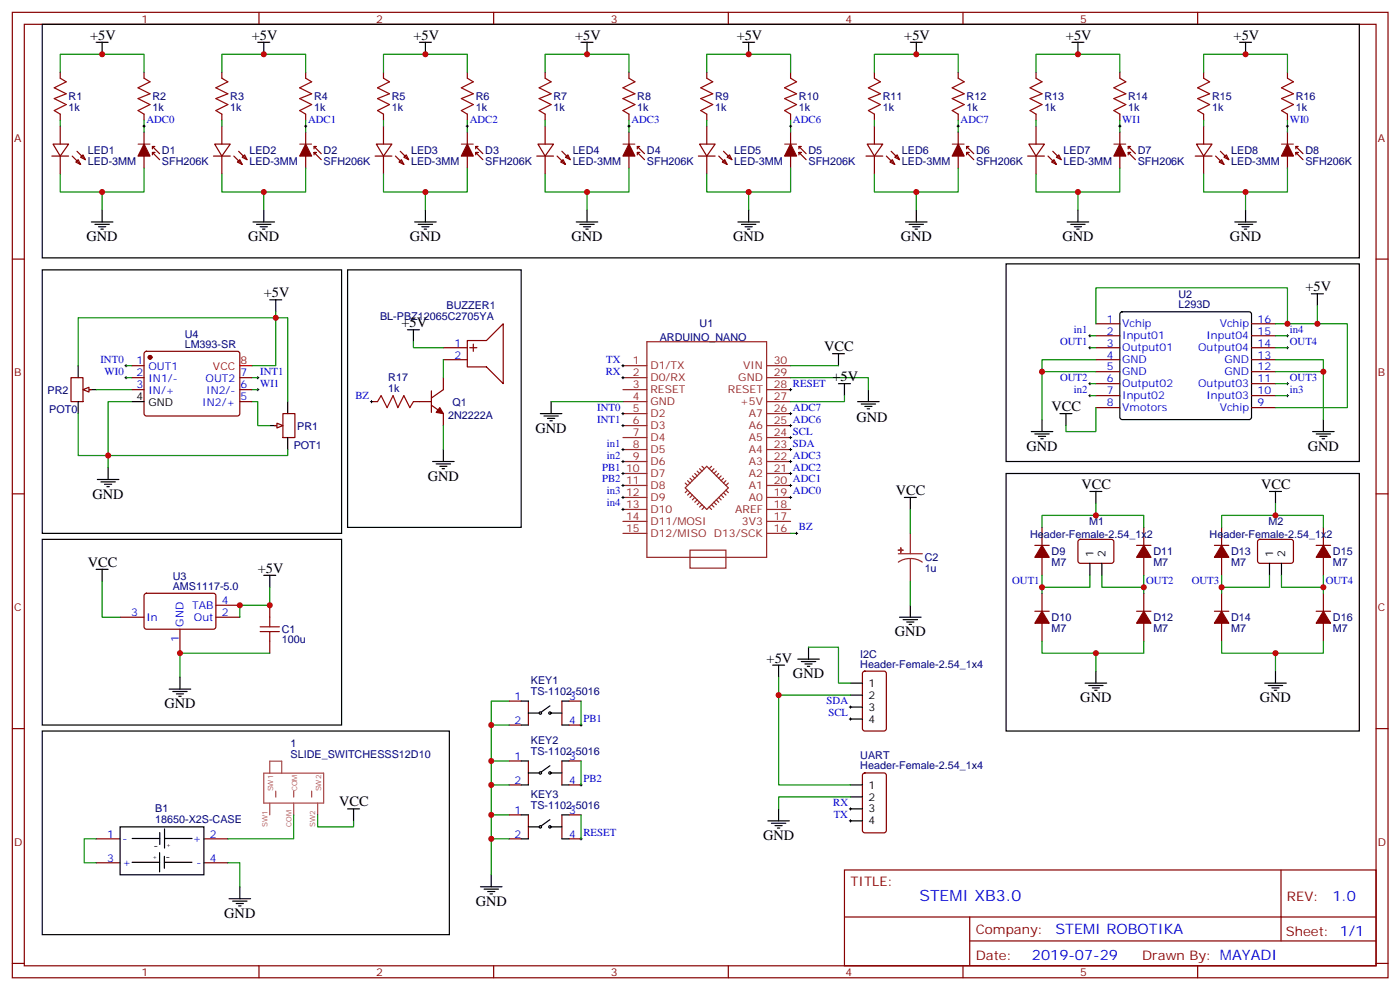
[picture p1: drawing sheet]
<svg xmlns="http://www.w3.org/2000/svg" width="413mm" height="292mm" viewBox="0 0 413 292" stroke-linecap="round" stroke-linejoin="round" font-family="sans-serif">
<g fill="none" stroke="#870000" stroke-width=".35">
<path d="M3.6 3.6h405.4v284.4h-405.4zM7.2 7.2h398.2v277.2h-398.2zM76.3 3.6v3.6M145.5 3.6v3.6M214.6 3.6v3.6M283.7 3.6v3.6M352.9 3.6v3.6M17.7 21.3v1.7M17.7 33.6v1.8M17.7 37.1v5.3M42.4 21.3v1.7M42.4 33.6v1.8"/>
<path d="M65.4 21.3v1.7M65.4 33.6v1.8M65.4 37.1v5.3M90.1 21.3v1.7M90.1 33.6v1.8M113 21.3v1.7M113 33.6v1.8M113 37.1v5.3M137.7 21.3v1.7M137.7 33.6v1.8M160.6 21.3v1.7M160.6 33.6v1.8"/>
<path d="M160.6 37.1v5.3M185.3 21.3v1.7M185.3 33.6v1.8M208.2 21.3v1.7M208.2 33.6v1.8M208.2 37.1v5.3M232.9 21.3v1.7M232.9 33.6v1.8M257.6 21.3v1.7M257.6 33.6v1.8M257.6 37.1v5.3M282.3 21.3v1.7"/>
<path d="M282.3 33.6v1.8M305.3 21.3v1.7M305.3 33.6v1.8M305.3 37.1v5.3M330 21.3v1.7M330 33.6v1.8M354.6 21.3v1.7M354.6 33.6v1.8M354.6 37.1v5.3M379.3 21.3v1.7M379.3 33.6v1.8M15.3 46h4.9"/>
<path d="M15.6 42.4h4.6l-2.5 3.6zM17.7 46v5.3M21.3 46l2.4 2.4M22.3 47.7l.7-.7 .7 1.4zM22.7 44.6l2.5 2.4M24.4 45.6l.8 1.4-1.5-.7zM62.9 46h4.9M63.3 42.4h4.5l-2.4 3.6zM65.4 46v5.3M68.9 46l2.5 2.4M70 47.7l.7-.7 .7 1.4zM70.3 44.6l2.5 2.4"/>
<path d="M72.1 45.6l.7 1.4-1.4-.7zM110.5 46h5M110.9 42.4h4.6l-2.5 3.6zM113 46v5.3M116.5 46l2.5 2.4M117.6 47.7l.7-.7 .7 1.4zM117.9 44.6l2.5 2.4M119.7 45.6l.7 1.4-1.4-.7zM158.2 46h4.9M158.5 42.4h4.6l-2.5 3.6zM160.6 46v5.3M164.1 46l2.5 2.4"/>
<path d="M165.2 47.7l.7-.7 .7 1.4zM165.6 44.6l2.4 2.4M167.3 45.6l.7 1.4-1.4-.7zM205.8 46h4.9M206.1 42.4h4.6l-2.5 3.6zM208.2 46v5.3M211.8 46l2.4 2.4M212.8 47.7l.7-.7 .7 1.4zM213.2 44.6l2.5 2.4M214.9 45.6l.8 1.4-1.5-.7zM255.2 46h4.9M255.5 42.4h4.6l-2.5 3.6z"/>
<path d="M257.6 46v5.3M261.2 46l2.4 2.4M262.6 44.6l2.4 2.4M262.9 47l.7 1.4-1.4-.7zM264.3 45.6l.7 1.4-1.4-.7zM302.8 46h4.9M303.1 42.4h4.6l-2.4 3.6zM305.3 46v5.3M308.8 46l2.5 2.4M309.8 47.7l.8-.7 .7 1.4zM310.2 44.6l2.5 2.4M312 45.6l.7 1.4-1.4-.7z"/>
<path d="M352.2 46h4.9M352.5 42.4h4.6l-2.5 3.6zM354.6 46v5.3M358.2 46l2.4 2.4M359.2 47.7l.7-.7 .7 1.4zM359.6 44.6l2.5 2.4M360.6 46.3l.8-.7 .7 1.4zM3.6 76.3h3.6M405.4 76.3h3.6M80.9 125.3h1.8M83.4 121.8h3.5v7.1h-3.5zM3.6 145.5h3.6"/>
<path d="M405.4 145.5h3.6M3.6 214.6h3.6M405.4 214.6h3.6M248.8 256.2h156.6v28.2h-156.6zM377.4 256.2v20.9M248.8 270.1h156.5M285.7 277.1h119.6M285.7 270.1v14.1M3.6 283.7h3.6M76.3 284.4v3.6M145.5 284.4v3.6M214.6 284.4v3.6"/>
<path d="M283.7 284.4v3.6M352.9 284.4v3.6M405.4 283.7h3.6"/>
</g>
<g fill="none" stroke="#8c2424" stroke-width=".35">
<path d="M183.6 118.3h7M183.6 114.8h7M183.6 111.2h7M183.6 107.7h7M190.6 100.6h35.3v63.5h-35.3zM225.9 118.3h7M225.9 114.8h7M225.9 111.2h7M225.9 107.7h7M183.6 139.5h7M183.6 135.9h7M183.6 132.4h7"/>
<path d="M183.6 128.9h7M183.6 125.3h7M183.6 121.8h7M204.7 139.5l.7 .7M205.4 138.7l.7 .8M206.1 138l.7 .7M206.8 137.3l.7 .7M209.7 137.3l-.7 .7M210.4 138l-.7 .7M211.1 138.7l-.7 .8M211.8 139.5l-.7 .7M225.9 139.5h7"/>
<path d="M225.9 135.9h7M225.9 132.4h7M225.9 128.9h7M225.9 125.3h7M225.9 121.8h7M183.6 153.6h7M183.6 150h7M183.6 146.5h7M183.6 143h7M183.6 157.1h7M201.9 142.3l.7 .7M202.6 141.6l.7 .7"/>
<path d="M202.6 144.4l-.7 .7M203.3 140.9l.7 .7M203.3 145.1l-.7 .7M204 141.6l4.2-4.3 6.4 6.4-6.4 6.3-6.3-6.3zM204 140.2l.7 .7M204 145.8l-.7 .7M204.7 146.5l-.7 .7M205.4 147.2l-.7 .7M206.1 147.9l-.7 .7M206.8 148.6l-.7 .7M207.5 149.3l-.7 .7M209 149.3l.7 .7"/>
<path d="M209.7 148.6l.7 .7M210.4 147.9l.7 .7M211.1 147.2l.7 .7M211.8 146.5l.7 .7M212.5 145.8l.7 .7M212.5 140.2l-.7 .7M213.2 145.1l.7 .7M213.2 140.9l-.7 .7M213.9 144.4l.7 .7M213.9 141.6l-.7 .7M214.6 142.3l-.7 .7M225.9 153.6h7"/>
<path d="M225.9 150h7M225.9 146.5h7M225.9 143h7M225.9 157.1h7M203.3 162h10.6v5.3h-10.6z"/>
</g>
<g fill="#850000" stroke="#850000" stroke-width=".35">
<path d="M42.4 42.4l1.8 3.6h-3.5z"/>
<path d="M90.1 42.4l1.7 3.6h-3.5z"/>
<path d="M137.7 42.4l1.8 3.6h-3.6z"/>
<path d="M185.3 42.4l1.8 3.6h-3.5z"/>
<path d="M232.9 42.4l1.8 3.6h-3.5z"/>
<path d="M282.3 42.4l1.8 3.6h-3.5z"/>
<path d="M330 42.4l1.7 3.6h-3.5z"/>
<path d="M379.3 42.4l1.8 3.6h-3.5z"/>
</g>
<g fill="none" stroke="#850000" stroke-width=".35">
<path d="M42.4 38.9v3.5M90.1 38.9v3.5M137.7 38.9v3.5M185.3 38.9v3.5M232.9 38.9v3.5M282.3 38.9v3.5M330 38.9v3.5M379.3 38.9v3.5M42.4 46v3.5M44.9 45.6v-.7h.7h-.7l2.1 2.1M44.9 43.1v.8M45.6 43.1h-.7l2.1 2.2"/>
<path d="M90.1 46v3.5M92.5 45.6v-.7h.7h-.7l2.2 2.1M92.5 43.1v.8M93.2 43.1h-.7l2.2 2.2M137.7 46v3.5M140.2 45.6v-.7h.7h-.7l2.1 2.1M140.2 43.1v.8M140.9 43.1h-.7l2.1 2.2M185.3 46v3.5M187.8 45.6v-.7h.7h-.7l2.1 2.1M187.8 43.1v.8M188.5 43.1h-.7l2.1 2.2"/>
<path d="M232.9 46v3.5M235.4 45.6v-.7h.7h-.7l2.1 2.1M235.4 43.1v.8M236.1 43.1h-.7l2.1 2.2M282.3 46v3.5M284.8 45.6v-.7h.7h-.7l2.1 2.1M284.8 43.1v.8M285.5 43.1h-.7l2.1 2.2M330 46v3.5M332.4 45.6v-.7h.7h-.7l2.1 2.1M332.4 43.1v.8M333.1 43.1h-.7l2.1 2.2"/>
<path d="M379.3 46v3.5M381.8 45.6v-.7h.7h-.7l2.1 2.1M381.8 43.1v.8M382.5 43.1h-.7l2.1 2.2"/>
</g>
<path d="M40.7 42.4h3.5M88.3 42.4h3.5M135.9 42.4h3.6M183.6 42.4h3.5M231.2 42.4h3.5M280.6 42.4h3.5M328.2 42.4h3.5M377.6 42.4h3.5" fill="none" stroke="#850000" stroke-width=".29"/>
<g fill="none" stroke="#a10000" stroke-width=".35">
<path d="M17.7 23l1.8 1.1-3.5 1.8 3.5 1.7-3.5 1.4 3.5 1.8-3.5 1.8 1.7 1M42.4 23l1.8 1.1-3.5 1.8 3.5 1.7-3.5 1.4 3.5 1.8-3.5 1.8 1.7 1M65.4 23l1.7 1.1-3.5 1.8 3.5 1.7-3.5 1.4 3.5 1.8-3.5 1.8 1.8 1M90.1 23l1.7 1.1-3.5 1.8 3.5 1.7-3.5 1.4 3.5 1.8-3.5 1.8 1.8 1M113 23l1.8 1.1-3.6 1.8 3.6 1.7-3.6 1.4 3.6 1.8-3.6 1.8 1.8 1M137.7 23l1.8 1.1-3.6 1.8 3.6 1.7-3.6 1.4 3.6 1.8-3.6 1.8 1.8 1M160.6 23l1.8 1.1-3.5 1.8 3.5 1.7-3.5 1.4 3.5 1.8-3.5 1.8 1.7 1M185.3 23l1.8 1.1-3.5 1.8 3.5 1.7-3.5 1.4 3.5 1.8-3.5 1.8 1.7 1M208.2 23l1.8 1.1-3.5 1.8 3.5 1.7-3.5 1.4 3.5 1.8-3.5 1.8 1.7 1M232.9 23l1.8 1.1-3.5 1.8 3.5 1.7-3.5 1.4 3.5 1.8-3.5 1.8 1.7 1M257.6 23l1.8 1.1-3.5 1.8 3.5 1.7-3.5 1.4 3.5 1.8-3.5 1.8 1.7 1M282.3 23l1.8 1.1-3.5 1.8 3.5 1.7-3.5 1.4 3.5 1.8-3.5 1.8 1.7 1"/>
<path d="M305.3 23l1.7 1.1-3.5 1.8 3.5 1.7-3.5 1.4 3.5 1.8-3.5 1.8 1.8 1M330 23l1.7 1.1-3.5 1.8 3.5 1.7-3.5 1.4 3.5 1.8-3.5 1.8 1.8 1M354.6 23l1.8 1.1-3.5 1.8 3.5 1.7-3.5 1.4 3.5 1.8-3.5 1.8 1.7 1M379.3 23l1.8 1.1-3.5 1.8 3.5 1.7-3.5 1.4 3.5 1.8-3.5 1.8 1.7 1"/>
</g>
<g fill="none" stroke="#000" stroke-width=".35">
<path d="M12.5 7.2h388v68.8h-388zM28.3 12.5h3.6M30.1 12.5v3.5M76 12.5h3.5M77.7 12.5v3.5M123.6 12.5h3.5M125.3 12.5v3.5M171.2 12.5h3.5M173 12.5v3.5M218.8 12.5h3.6M220.6 12.5v3.5M268.2 12.5h3.5"/>
<path d="M270 12.5v3.5M315.8 12.5h3.6M317.6 12.5v3.5M365.2 12.5h3.6M367 12.5v3.5M26.9 65.4h6.4M28 66.1h4.2M29 66.8h2.2M29.7 67.5h.7M30.1 61.8v3.6M74.5 65.4h6.4M75.6 66.1h4.2"/>
<path d="M76.7 66.8h2.1M77.4 67.5h.7M77.7 61.8v3.6M122.2 65.4h6.3M123.2 66.1h4.3M124.3 66.8h2.1M125 67.5h.7M125.3 61.8v3.6M169.8 65.4h6.3M170.9 66.1h4.2M171.9 66.8h2.1M172.6 67.5h.7"/>
<path d="M173 61.8v3.6M217.4 65.4h6.4M218.5 66.1h4.2M219.5 66.8h2.2M220.2 67.5h.7M220.6 61.8v3.6M266.8 65.4h6.4M267.9 66.1h4.2M268.9 66.8h2.1M269.6 67.5h.7M270 61.8v3.6M314.4 65.4h6.4"/>
<path d="M315.5 66.1h4.2M316.5 66.8h2.2M317.3 67.5h.7M317.6 61.8v3.6M363.8 65.4h6.4M364.9 66.1h4.2M365.9 66.8h2.2M366.6 67.5h.7M367 61.8v3.6M79.5 88.3h3.5M81.2 88.3v3.5M84.8 118.3v3.5"/>
<path d="M31.9 137.7v3.5M79.5 125.3h3.5M84.8 128.9v3.5M28.7 141.2h6.3M29.7 141.9h4.3M30.8 142.6h2.1M31.5 143.3h.7"/>
</g>
<g fill="none" stroke="#008700" stroke-width=".35">
<path d="M17.7 21.3v-5.3h24.7v5.3M17.7 35.4v1.7M42.4 35.4v3.5M65.4 21.3v-5.3h24.7v5.3M65.4 35.4v1.7M90.1 35.4v3.5M113 21.3v-5.3h24.7v5.3M113 35.4v1.7M137.7 35.4v3.5M160.6 21.3v-5.3h24.7v5.3M160.6 35.4v1.7M185.3 35.4v3.5"/>
<path d="M208.2 21.3v-5.3h24.7v5.3M208.2 35.4v1.7M232.9 35.4v3.5M257.6 21.3v-5.3h24.7v5.3M257.6 35.4v1.7M282.3 35.4v3.5M305.3 21.3v-5.3h24.7v5.3M305.3 35.4v1.7M330 35.4v3.5M354.6 21.3v-5.3h24.7v5.3M354.6 35.4v1.7M379.3 35.4v3.5"/>
<path d="M17.7 51.3v5.3h12.4v5.2M42.4 49.5v7.1h-12.3M65.4 51.3v5.3h12.3v5.2M90.1 49.5v7.1h-12.4M113 51.3v5.3h12.3v5.2M137.7 49.5v7.1h-12.4M160.6 51.3v5.3h12.4v5.2M185.3 49.5v7.1h-12.3M208.2 51.3v5.3h12.4v5.2M232.9 49.5v7.1h-12.3M257.6 51.3v5.3h12.4v5.2M282.3 49.5v7.1h-12.3"/>
<path d="M305.3 51.3v5.3h12.3v5.2M330 49.5v7.1h-12.4M354.6 51.3v5.3h12.4v5.2M379.3 49.5v7.1h-12.3M81.2 91.8v15.9h-7M37.1 107.7h1.8M38.9 118.3h-7v19.4M74.2 111.2h1.8"/>
</g>
<g fill="none" stroke="#000" stroke-width=".29">
<path d="M42.1 37.1h.7M42.4 36.8v.7M89.7 37.1h.7M90.1 36.8v.7M137.3 37.1h.7M137.7 36.8v.7M185 37.1h.7M185.3 36.8v.7M232.6 37.1h.7M232.9 36.8v.7M282 37.1h.7M282.3 36.8v.7"/>
<path d="M329.6 37.1h.7M330 36.8v.7M379 37.1h.7M379.3 36.8v.7M36.8 107.7h.7M37.1 107.4v.7M75.6 111.2h.7M76 110.9v.7M232.6 125.3h.7M232.6 121.8h.7M232.6 135.9h.7M232.6 139.5h.7"/>
<path d="M232.9 121.5v.7M232.9 125v.7M232.9 135.6v.7M232.9 139.1v.7M232.6 143h.7M232.6 146.5h.7M232.9 142.6v.7M232.9 146.2v.7"/>
</g>
<path d="M81.6 124.6l1.8 .7-1.8 .7z" fill="#f0f0f0" stroke="#870000" stroke-width=".35"/>
<path d="M23 107.7v3.5M23 118.3v3.5M24.8 114.8h3.5" fill="none" stroke="#000" stroke-width=".35"/>
<path d="M20.9 111.2h3.5v7.1h-3.5zM25.2 114.8h1.7" fill="none" stroke="#870000" stroke-width=".35"/>
<path d="M24.4 114.8l1.8-.7v1.4z" fill="#f0f0f0" stroke="#870000" stroke-width=".35"/>
<g fill="none" stroke="#000" stroke-width=".29">
<path d="M320.8 98.9h.7M321.1 98.5v.7M379 98.9h.7M379.3 98.5v.7M36.8 111.2h.7M37.1 110.9v.7M75.6 114.8h.7M76 114.4v.7M109.1 118.3h.7M109.5 117.9v.7M183.2 111.2h.7M183.2 107.7h.7"/>
<path d="M183.6 107.4v.7M183.6 110.9v.7M232.6 114.8h.7M232.9 114.4v.7M320.8 116.5h.7M320.8 113h.7M320.8 102.4h.7M321.1 102.1v.7M321.1 112.6v.7M321.1 116.2v.7M379 116.5h.7M379 113h.7"/>
<path d="M379 102.4h.7M379.3 102.1v.7M379.3 112.6v.7M379.3 116.2v.7M183.2 121.8h.7M183.2 125.3h.7M183.2 132.4h.7M183.2 135.9h.7M183.2 139.5h.7M183.6 121.5v.7M183.6 125v.7M183.6 132v.8"/>
<path d="M183.6 135.6v.7M183.6 139.1v.7M232.6 132.4h.7M232.6 128.9h.7M232.9 128.5v.7M232.9 132v.8M183.2 146.5h.7M183.2 150h.7M183.2 143h.7M183.6 142.6v.7M183.6 146.2v.7M183.6 149.7v.7"/>
<path d="M234.4 157.1h.7M234.7 156.7v.7M306.7 173h.7M307 172.6v.7M336.7 173h.7M337 172.6v.7M359.6 173h.7M359.9 172.6v.7M389.6 173h.7M389.9 172.6v.7M170.9 213.5h.7M171.2 213.2v.7"/>
<path d="M250.2 208.2h.7M250.2 211.8h.7M250.6 207.9v.7M250.6 211.4v.7M170.9 231.2h.7M171.2 230.8v.7M250.2 238.2h.7M250.6 237.9v.7M170.9 247.1h.7M171.2 246.7v.7M250.2 241.8h.7M250.6 241.4v.7"/>
</g>
<g fill="none" stroke="#008700" stroke-width=".35">
<path d="M321.1 98.9h1.8M322.9 95.4v-10.6h56.4v10.6M375.8 98.9h3.5M388.2 90.1v5.3h-12.4M388.2 95.4h8.8v24.7h-21.2M23 107.7v-14.1h61.8v24.7M28.3 114.8h10.6M37.1 111.2h1.8M74.2 118.3h1.8v7h3.5M74.2 114.8h1.8M121.8 100.6v1.8h8.8M130.6 105.9v5.3"/>
<path d="M162.4 118.3h21.2M232.9 111.2h23v3.6M232.9 107.7h14.2M248.8 116.5v1.8h-15.9M307 109.5h15.9M321.1 116.5h1.8M321.1 113h1.8M321.1 102.4h1.8M322.9 105.9h-15.9v17.7M375.8 105.9h14.1v17.7M375.8 116.5h3.5M375.8 109.5h14.1"/>
<path d="M375.8 113h3.5M375.8 102.4h3.5M23 121.8v12.4h61.8v-1.8M130.6 125.3v7.1M322.9 120.1v7h-8.8v-1.8M232.9 157.1h1.8M268.2 150v7.1M307 155.3v-3.5h30v3.5M322.9 148.3v3.5M359.9 155.3v-3.5h30v3.5M375.8 148.3v3.5M30.1 171.2v10.6h5.3"/>
<path d="M79.5 173v5.3h-8.8v3.5M268.2 171.2v7.1M307 169.4v5.3M321.1 169.4v3.6h-14.1M324.7 169.4v3.6h12.3M337 169.4v5.3M359.9 169.4v5.3M374.1 169.4v3.6h-14.2M377.6 169.4v3.6h12.3M389.9 169.4v5.3M79.5 192.4h-26.5v7M229.4 199.4v5.3h21.2"/>
<path d="M238.2 190.6h8.9v10.6h3.5M307 188.8v3.6h30v-3.6M322.9 192.4v5.3M359.9 188.8v3.6h30v-3.6M375.8 192.4v5.3M144.7 213.5h5.3M150 206.5h-5.3v51.1M171.2 206.5v7M229.4 204.7v26.5h21.2M86.5 240v7.1h-19.4M93.6 240v3.5h10.6v-1.7M144.7 224.1h5.3"/>
<path d="M144.7 240h5.3M144.7 231.2h5.3M171.2 240v7.1M171.2 224.1v7.1M250.6 234.7h-21.2v3.5M28.3 247.1h-3.5v7h3.5M67.1 254.1h3.6v7.1M144.7 247.1h5.3"/>
</g>
<g fill="none" stroke="#870000" stroke-width=".35">
<path d="M322.9 95.4h7.1M322.9 98.9h7.1M368.8 95.4h7M368.8 98.9h7M38.9 107.7h3.5M38.9 111.2h3.5M38.9 114.8h3.5M42.7 103.7l.4-.2h27.1l.5 .7-.1 17.9-.6 .4h-27.1l-.5-.7v-17.6zM70.7 111.2h3.5M70.7 114.8h3.5M70.7 118.3h3.5M109.5 118.3h1.7"/>
<path d="M121.8 118.3h5.3M127.1 119.3l3.5 2.5v3.5M127.1 115.1v6.4M130.6 102.4h7.1M130.6 105.9h7.1M130.6 111.2v3.6l-3.5 2.4M137.7 100.3h5.6l5-4.9v17.6l-5-4.9h-5.6zM138.4 102.4h2.1M139.5 101.4v2.1M322.9 102.4h7.1M322.9 105.9h7.1M322.9 109.5h7.1"/>
<path d="M322.9 113h7.1M322.9 116.5h7.1M368.8 102.4h7M368.8 105.9h7M368.8 109.5h7M368.8 113h7M368.8 116.5h7M322.9 120.1h7.1M368.8 120.1h7M307 155.3v5.3M317.8 159.1l.5-.2h9.5l.4 .7-.1 5.9-.6 .4-9.5-.1-.4-.6v-5.6zM337 155.3v5.3"/>
<path d="M359.9 155.3v5.3M370.8 159.1l.4-.2h9.5l.4 .7-.1 5.9-.6 .4-9.4-.1-.5-.6v-5.6zM389.9 155.3v5.3M42.7 174.9l.4-.2 20.1 .1 .4 .6-.1 9.5-.6 .4-20-.1-.5-.6v-9.2zM63.6 178.3h7.1M79.5 178.3v3.5M304.9 160.6h4.2M307 164.1v5.3M307 174.7v5.3M334.9 160.6h4.2M337 164.1v5.3M337 174.7v5.3"/>
<path d="M357.8 160.6h4.3M359.9 164.1v5.3M359.9 174.7v5.3M387.8 160.6h4.2M389.9 164.1v5.3M389.9 174.7v5.3M35.4 181.8h7M53 185.3v7.1M63.6 181.8h7.1M79.5 188.8v3.6M254.3 197.9l.5-.2h5.7l.6 .4 .1 16.5-.5 .6-5.9 .1-.6-.5-.1-16.4zM304.9 180h4.2"/>
<path d="M307 183.6v5.2M334.9 180h4.2M337 183.6v5.2M357.8 180h4.3M359.9 183.6v5.2M387.8 180h4.2M389.9 183.6v5.2M150 213.5h3.6M150 206.5h3.6M155.7 206.5v7M165.6 206.5v7M167.7 213.5h3.5"/>
<path d="M167.7 206.5h3.5M150 231.2h3.6M150 224.1h3.6M150 240h3.6M155.7 224.1v7.1M155.7 240v7.1M165.6 224.1v7.1M165.6 240v7.1M167.7 231.2h3.5M167.7 224.1h3.5M167.7 240h3.5M254.3 227.9l.5-.3h5.7l.6 .5 .1 16.5-.5 .6-5.9 .1-.6-.5-.1-16.4z"/>
<path d="M28.3 247.1h7.1M28.3 254.1h7.1M60.1 247.1h7M60.1 254.1h7M150 247.1h3.6M167.7 247.1h3.5"/>
</g>
<path d="M111.2 118.3l1.1-1.8 1.8 3.6 1.7-3.6 1.4 3.6 1.8-3.6 1.8 3.6 1-1.8M76.7 186h5.6M76.7 184.6h5.6M79.5 181.8v2.8M79.5 186v2.8" fill="none" stroke="#a10000" stroke-width=".35"/>
<g fill="none" stroke="#000" stroke-width=".35">
<path d="M12.5 79.5h88.1v77.6h-88.1zM102.4 79.5h51.2v75.8h-51.2zM296.4 77.7h104.1v58.2h-104.1zM120.1 97.1h3.5M121.8 97.1v3.5M330.2 92l.5-.2h37.4l.5 .2 .2 .5v30.4l-.3 .5-.4 .2h-37.4l-.5-.3-.2-.4v-30.4zM386.4 86.5h3.5M388.2 86.5v3.6M38.9 118.3h3.5M162.4 118.3v3.5M245.3 104.2h3.5M247.1 104.2v3.5"/>
<path d="M247.1 113h3.5M248.8 113v3.5M252.7 118.3h6.3M253.8 119h4.2M254.8 119.7h2.1M255.9 114.8v3.5M127.5 135.9h6.3M128.5 136.6h4.3M129.6 137.3h2.1M130.3 138h.7M130.6 132.4v3.5M159.2 121.8h6.4"/>
<path d="M160.3 122.5h4.2M161.3 123.2h2.1M162 123.9h.7M255.5 120.4h.7M296.4 139.5h104.1v75.8h-104.1zM303.8 127.1h6.4M304.9 127.8h4.2M306 128.5h2.1M306.7 129.2h.7M307 123.6v3.5M312.3 121.8h3.5M314.1 121.8v3.5"/>
<path d="M386.8 127.1h6.3M387.8 127.8h4.2M388.9 128.5h2.1M389.6 129.2h.7M389.9 123.6v3.5M12.5 158.9h88.1v54.6h-88.1zM266.5 146.5h3.5M268.2 146.5v3.5M321.1 144.7h3.6M322.9 144.7v3.6M374.1 144.7h3.5M375.8 144.7v3.6"/>
<path d="M28.3 167.7h3.6M30.1 167.7v3.5M77.7 169.4h3.5M79.5 169.4v3.6M268.2 178.3v3.5M321.1 165.9v3.5M324.7 165.9v3.5M374.1 165.9v3.5M377.6 165.9v3.5M53 199.4v3.6M227.6 195.9h3.6M229.4 195.9v3.5"/>
<path d="M235.1 194.1h6.3M236.1 194.8h4.2M237.2 195.5h2.1M237.9 196.3h.7M238.2 190.6v3.5M265 181.8h6.4M266.1 182.5h4.2M267.2 183.2h2.1M267.9 183.9h.7M322.9 197.7v3.5M375.8 197.7v3.5M12.5 215.3h119.9v60h-119.9z"/>
<path d="M49.8 203h6.4M50.9 203.7h4.2M52 204.4h2.1M52.7 205.1h.7M153.6 206.5h2.1M153.6 213.5h2.1M155.7 210h3.2M162 207.9l-2.4 1.8M162.4 210h3.2M165.6 206.5h2.1M165.6 213.5h2.1M250.6 201.2h3.5"/>
<path d="M250.6 204.7h3.5M250.6 208.2h3.5M250.6 211.8h3.5M319.7 201.2h6.4M320.8 201.9h4.2M321.8 202.6h2.2M322.5 203.3h.8M372.6 201.2h6.4M373.7 201.9h4.2M374.8 202.6h2.1M375.5 203.3h.7M102.4 238.2h3.5"/>
<path d="M104.2 238.2v3.6M153.6 224.1h2.1M153.6 231.2h2.1M153.6 240h2.1M155.7 227.6h3.2M162 225.5l-2.4 1.8M162.4 227.6h3.2M165.6 224.1h2.1M165.6 231.2h2.1M165.6 240h2.1M229.4 238.2v3.6M250.6 238.2h3.5"/>
<path d="M250.6 231.2h3.5M250.6 234.7h3.5M35.4 243.5h24.7v14.1h-24.7zM38.9 254h8.1M39 246.9h8.1M47 251.1v5.7M47.1 245.2v3.5M48.4 254h8.2M48.4 252.2v3.5M48.5 244.1v5.7M48.5 246.9h8.1M144.7 257.6v3.6"/>
<path d="M153.6 247.1h2.1M155.7 243.5h3.2M162 241.4l-2.4 1.8M162.4 243.5h3.2M165.6 247.1h2.1M226.2 241.8h6.4M227.3 242.5h4.2M228.4 243.2h2.1M229.1 243.9h.7M250.6 241.8h3.5M67.5 264.7h6.3M68.5 265.4h4.3"/>
<path d="M69.6 266.1h2.1M70.3 266.8h.7M70.7 261.2v3.5M141.6 261.2h6.3M142.6 261.9h4.3M143.7 262.6h2.1M144.4 263.3h.7"/>
<circle cx="159.2" cy="210" r=".35"/>
<circle cx="162" cy="210" r=".35"/>
<circle cx="159.2" cy="227.6" r=".35"/>
<circle cx="162" cy="227.6" r=".35"/>
<circle cx="159.2" cy="243.5" r=".35"/>
<circle cx="162" cy="243.5" r=".35"/>
</g>
<g fill="#870000" stroke="#870000" stroke-width=".35">
<path d="M307 160.6l2.1 3.5h-4.2z"/>
<path d="M307 180l2.1 3.6h-4.2z"/>
<path d="M337 160.6l2.1 3.5h-4.2z"/>
<path d="M337 180l2.1 3.6h-4.2z"/>
<path d="M359.9 160.6l2.2 3.5h-4.3z"/>
<path d="M359.9 180l2.2 3.6h-4.3z"/>
<path d="M389.9 160.6l2.1 3.5h-4.2z"/>
<path d="M389.9 180l2.1 3.6h-4.2z"/>
<path d="M129.6 120.1l1 1.7-2.1-.3z"/>
<circle cx="44.2" cy="105.2" r=".53"/>
</g>
<path d="M70.7 107.7h3.5" fill="none" stroke="#f00" stroke-width=".35"/>
<path d="M77.7 227.7h17.7v8.8h-17.7zM79.5 227.7v-3.5h3.5v3.5M79.5 236.5v3.5M81.2 233v1.8M86.5 233v1.8M86.5 236.5v3.5M91.8 233v1.8M93.6 236.5v3.5" fill="none" stroke="#a64a4a" stroke-width=".35"/>
<path d="M268.2 157.1v6M264.7 163.1h7M268.2 164.5l1.9 .2 1.6 .9M268.2 164.5l-1.8 .2-1.7 .9M268.2 164.5v6.7" fill="none" stroke="#8c2424" stroke-width=".35"/>
<g fill="#8c2424" stroke="#8c2424" stroke-width=".35">
<path d="M264.7 162l1.4 .1z"/>
<path d="M265.4 161.3v1.4z"/>
</g>
<g fill="#c00">
<circle cx="144.7" cy="247.1" r=".88"/>
<circle cx="144.7" cy="213.5" r=".88"/>
<circle cx="144.7" cy="224.1" r=".88"/>
<circle cx="322.9" cy="192.4" r=".88"/>
<circle cx="307" cy="173" r=".88"/>
<circle cx="307" cy="109.5" r=".88"/>
<circle cx="389.9" cy="109.5" r=".88"/>
<circle cx="379.3" cy="95.4" r=".88"/>
<circle cx="53" cy="192.4" r=".88"/>
<circle cx="317.6" cy="16" r=".88"/>
<circle cx="317.6" cy="56.6" r=".88"/>
<circle cx="220.6" cy="16" r=".88"/>
<circle cx="220.6" cy="56.6" r=".88"/>
<circle cx="125.3" cy="16" r=".88"/>
<circle cx="125.3" cy="56.6" r=".88"/>
<circle cx="30.1" cy="16" r=".88"/>
<circle cx="30.1" cy="56.6" r=".88"/>
<circle cx="77.7" cy="56.6" r=".88"/>
<circle cx="77.7" cy="16" r=".88"/>
<circle cx="173" cy="56.6" r=".88"/>
<circle cx="173" cy="16" r=".88"/>
<circle cx="270" cy="56.6" r=".88"/>
<circle cx="270" cy="16" r=".88"/>
<circle cx="367" cy="56.6" r=".88"/>
<circle cx="367" cy="16" r=".88"/>
<circle cx="31.9" cy="134.2" r=".88"/>
<circle cx="81.2" cy="93.6" r=".88"/>
<circle cx="70.7" cy="178.3" r=".88"/>
<circle cx="79.5" cy="178.3" r=".88"/>
<circle cx="388.2" cy="95.4" r=".88"/>
<circle cx="337" cy="173" r=".88"/>
<circle cx="322.9" cy="151.8" r=".88"/>
<circle cx="375.8" cy="151.8" r=".88"/>
<circle cx="389.9" cy="173" r=".88"/>
<circle cx="359.9" cy="173" r=".88"/>
<circle cx="375.8" cy="192.4" r=".88"/>
<circle cx="144.7" cy="240" r=".88"/>
<circle cx="144.7" cy="231.2" r=".88"/>
<circle cx="229.4" cy="204.7" r=".88"/>
</g>
<text font-size="4.6" fill="#00f" x="270.9" y="265.3">STEMI XB3.0</text>
<g font-size="4.2">
<text x="26.6" y="11.7">+5V</text>
<text x="74.2" y="11.7">+5V</text>
<text x="121.8" y="11.7">+5V</text>
<text x="169.4" y="11.7">+5V</text>
<text x="217.1" y="11.7">+5V</text>
<text x="266.5" y="11.7">+5V</text>
<text x="314.1" y="11.7">+5V</text>
<text x="363.5" y="11.7">+5V</text>
<text x="25.5" y="71">GND</text>
<text x="73.1" y="71">GND</text>
<text x="120.8" y="71">GND</text>
<text x="168.4" y="71">GND</text>
<text x="216" y="71">GND</text>
<text x="265.4" y="71">GND</text>
<text x="313" y="71">GND</text>
<text x="362.4" y="71">GND</text>
<text x="77.7" y="87.6">+5V</text>
<text x="384.6" y="85.8">+5V</text>
<text x="118.3" y="96.4">+5V</text>
<text x="242.8" y="103.5">VCC</text>
<text x="245.3" y="112.3">+5V</text>
<text x="252.3" y="124.2">GND</text>
<text x="309.8" y="121.1">VCC</text>
<text x="157.8" y="127.5">GND</text>
<text x="302.4" y="132.8">GND</text>
<text x="385.3" y="132.8">GND</text>
<text x="126" y="141.6">GND</text>
<text x="27.3" y="146.9">GND</text>
<text x="264" y="145.8">VCC</text>
<text x="318.7" y="144">VCC</text>
<text x="371.6" y="144">VCC</text>
<text x="25.9" y="167">VCC</text>
<text x="76" y="168.7">+5V</text>
<text x="263.6" y="187.4">GND</text>
<text x="225.9" y="195.2">+5V</text>
<text x="233.6" y="199.8">GND</text>
<text x="48.4" y="208.6">GND</text>
<text x="318.3" y="206.8">GND</text>
<text x="371.2" y="206.8">GND</text>
<text x="99.9" y="237.5">VCC</text>
<text x="224.8" y="247.4">GND</text>
<text x="140.2" y="266.8">GND</text>
<text x="66.1" y="270.3">GND</text>
</g>
<g font-size="4.2" fill="#00f">
<text x="392.6" y="265.5">1.0</text>
<text x="311" y="275">STEMI ROBOTIKA</text>
<text x="304.1" y="282.9">2019-07-29</text>
</g>
<g font-size="3.9" fill="#800">
<text x="250.6" y="260.8">TITLE:</text>
<text x="379.2" y="265.5">REV:</text>
<text x="287.5" y="275">Company:</text>
<text x="378.9" y="275.6">Sheet: 1/1</text>
<text x="287.5" y="282.7">Date:</text>
<text x="336.5" y="282.8">Drawn By: MAYADI</text>
</g>
<g font-size="3.2" fill="#800">
<text x="41.7" y="6.6">1</text>
<text x="110.9" y="6.6">2</text>
<text x="180" y="6.6">3</text>
<text x="249.2" y="6.6">4</text>
<text x="318.3" y="6.6">5</text>
<text x="4.2" y="41.7">A</text>
<text x="406" y="41.7">A</text>
<text x="4.2" y="110.9">B</text>
<text x="406" y="110.9">B</text>
<text x="4.2" y="180">C</text>
<text x="406" y="180">C</text>
<text x="4.2" y="249.2">D</text>
<text x="406" y="249.2">D</text>
<text x="41.7" y="287.4">1</text>
<text x="110.9" y="287.4">2</text>
<text x="180" y="287.4">3</text>
<text x="249.2" y="287.4">4</text>
<text x="318.3" y="287.4">5</text>
</g>
<g font-size="3.2" fill="#000080">
<text x="20.2" y="29.5">R1</text>
<text x="44.9" y="29.5">R2</text>
<text x="67.8" y="29.5">R3</text>
<text x="92.5" y="29.5">R4</text>
<text x="115.5" y="29.5">R5</text>
<text x="140.2" y="29.5">R6</text>
<text x="163.1" y="29.5">R7</text>
<text x="187.8" y="29.5">R8</text>
<text x="210.7" y="29.5">R9</text>
<text x="235.4" y="29.5">R10</text>
<text x="260.1" y="29.5">R11</text>
<text x="284.8" y="29.5">R12</text>
<text x="307.7" y="29.5">R13</text>
<text x="332.4" y="29.5">R14</text>
<text x="357.1" y="29.5">R15</text>
<text x="381.8" y="29.5">R16</text>
<text x="20.2" y="32.6">1k</text>
<text x="44.9" y="32.6">1k</text>
<text x="67.8" y="32.6">1k</text>
<text x="92.5" y="32.6">1k</text>
<text x="115.5" y="32.6">1k</text>
<text x="140.2" y="32.6">1k</text>
<text x="163.1" y="32.6">1k</text>
<text x="187.8" y="32.6">1k</text>
<text x="210.7" y="32.6">1k</text>
<text x="235.4" y="32.6">1k</text>
<text x="260.1" y="32.6">1k</text>
<text x="284.8" y="32.6">1k</text>
<text x="307.7" y="32.6">1k</text>
<text x="332.4" y="32.6">1k</text>
<text x="357.1" y="32.6">1k</text>
<text x="381.8" y="32.6">1k</text>
<text x="25.9" y="45.3">LED1</text>
<text x="47.7" y="45.3">D1</text>
<text x="73.5" y="45.3">LED2</text>
<text x="95.4" y="45.3">D2</text>
<text x="121.1" y="45.3">LED3</text>
<text x="143" y="45.3">D3</text>
<text x="168.7" y="45.3">LED4</text>
<text x="190.6" y="45.3">D4</text>
<text x="216.4" y="45.3">LED5</text>
<text x="238.2" y="45.3">D5</text>
<text x="265.7" y="45.3">LED6</text>
<text x="287.6" y="45.3">D6</text>
<text x="313.4" y="45.3">LED7</text>
<text x="335.2" y="45.3">D7</text>
<text x="362.8" y="45.3">LED8</text>
<text x="384.6" y="45.3">D8</text>
<text x="25.9" y="48.6">LED-3MM</text>
<text x="47.7" y="48.6">SFH206K</text>
<text x="73.5" y="48.6">LED-3MM</text>
<text x="95.4" y="48.6">SFH206K</text>
<text x="121.1" y="48.6">LED-3MM</text>
<text x="143" y="48.6">SFH206K</text>
<text x="168.7" y="48.6">LED-3MM</text>
<text x="190.6" y="48.6">SFH206K</text>
<text x="216.4" y="48.6">LED-3MM</text>
<text x="238.2" y="48.6">SFH206K</text>
<text x="265.7" y="48.6">LED-3MM</text>
<text x="287.6" y="48.6">SFH206K</text>
<text x="313.4" y="48.6">LED-3MM</text>
<text x="335.2" y="48.6">SFH206K</text>
<text x="362.8" y="48.6">LED-3MM</text>
<text x="384.6" y="48.6">SFH206K</text>
<text x="347.2" y="87.8">U2</text>
<text x="112" y="94.3">BL-PBZ12065C2705YA</text>
<text x="131.6" y="91.1">BUZZER1</text>
<text x="347.2" y="90.8">L293D</text>
<text x="54.4" y="99.5">U4</text>
<text x="194.4" y="100.5">ARDUINO_NANO</text>
<text x="206.1" y="96.4">U1</text>
<text x="54.4" y="102.4">LM393-SR</text>
<text x="114.4" y="112.3">R17</text>
<text x="14" y="115.9">PR2</text>
<text x="114.4" y="115.5">1k</text>
<text x="133.4" y="119.6">Q1</text>
<text x="14.5" y="121.6">POT0</text>
<text x="132" y="123.4">2N2222A</text>
<text x="87.6" y="126.5">PR1</text>
<text x="86.5" y="132.2">POT1</text>
<text x="320.9" y="154.6">M1</text>
<text x="373.8" y="154.6">M2</text>
<text x="303.5" y="158.4">Header-Female-2.54_1x2</text>
<text x="356.4" y="158.4">Header-Female-2.54_1x2</text>
<text x="272.5" y="165.3">C2</text>
<text x="309.8" y="166.7">M7</text>
<text x="309.8" y="163.5">D9</text>
<text x="339.8" y="166.7">M7</text>
<text x="339.8" y="163.5">D11</text>
<text x="362.8" y="166.7">M7</text>
<text x="362.8" y="163.5">D13</text>
<text x="392.7" y="166.7">M7</text>
<text x="392.8" y="163.5">D15</text>
<text x="50.9" y="173.7">AMS1117-5.0</text>
<text x="50.9" y="170.7">U3</text>
<text x="272.5" y="168.5">1u</text>
<text x="309.8" y="182.9">D10</text>
<text x="339.8" y="182.9">D12</text>
<text x="362.8" y="182.9">D14</text>
<text x="392.8" y="182.9">D16</text>
<text x="83" y="189.4">100u</text>
<text x="83" y="186.5">C1</text>
<text x="309.8" y="186.1">M7</text>
<text x="339.8" y="186.1">M7</text>
<text x="362.8" y="186.1">M7</text>
<text x="392.7" y="186.1">M7</text>
<text x="253.5" y="196.6">Header-Female-2.54_1x4</text>
<text x="253.5" y="193.7">I2C</text>
<text x="156.4" y="201.5">KEY1</text>
<text x="156.4" y="204.7">TS-1102-5016</text>
<text x="85.6" y="219.9">1</text>
<text x="156.4" y="219.2">KEY2</text>
<text x="85.6" y="223.1">SLIDE_SWITCHESSS12D10</text>
<text x="156.4" y="222.4">TS-1102-5016</text>
<text x="253.5" y="226.6">Header-Female-2.54_1x4</text>
<text x="253.5" y="223.6">UART</text>
<text x="45.7" y="239.2">B1</text>
<text x="156.4" y="238.2">TS-1102-5016</text>
<text x="156.4" y="235.1">KEY3</text>
<text x="45.7" y="242.5">18650-X2S-CASE</text>
</g>
<g font-size="3.2" fill="#00f">
<text x="43.1" y="36.3">ADC0</text>
<text x="90.8" y="36.3">ADC1</text>
<text x="138.4" y="36.3">ADC2</text>
<text x="186" y="36.3">ADC3</text>
<text x="233.6" y="36.3">ADC6</text>
<text x="283" y="36.3">ADC7</text>
<text x="330.7" y="36.3">WI1</text>
<text x="380" y="36.3">WI0</text>
<text x="326.2" y="95">1</text>
<text x="370.5" y="95">16</text>
<text x="312.3" y="101.5">OUT1</text>
<text x="316.4" y="98">in1</text>
<text x="326.2" y="98.5">2</text>
<text x="330.7" y="96.4">Vchip</text>
<text x="330.7" y="99.9">Input01</text>
<text x="355.4" y="99.9">Input04</text>
<text x="359.4" y="96.4">Vchip</text>
<text x="370.5" y="98.5">15</text>
<text x="380" y="98">in4</text>
<text x="380" y="101.5">OUT4</text>
<text x="29.6" y="106.8">INT0</text>
<text x="40.2" y="107.4">1</text>
<text x="133.9" y="102.1">1</text>
<text x="133.9" y="105.6">2</text>
<text x="178.6" y="106.8">TX</text>
<text x="326.2" y="102.1">3</text>
<text x="326.2" y="105.6">4</text>
<text x="330.7" y="103.5">Output01</text>
<text x="330.7" y="107">GND</text>
<text x="353" y="103.5">Output04</text>
<text x="360.8" y="107">GND</text>
<text x="370.5" y="105.6">13</text>
<text x="370.5" y="102.1">14</text>
<text x="30.8" y="110.3">WI0</text>
<text x="40.2" y="110.9">2</text>
<text x="43.7" y="109.1">OUT1</text>
<text x="43.7" y="112.6">IN1/-</text>
<text x="60.6" y="112.6">OUT2</text>
<text x="70.8" y="110.9">7</text>
<text x="76.7" y="110.3">INT1</text>
<text x="76.7" y="113.9">WI1</text>
<text x="178.5" y="110.3">RX</text>
<text x="312.3" y="112.1">OUT2</text>
<text x="326.2" y="109.1">5</text>
<text x="326.2" y="112.6">6</text>
<text x="330.7" y="110.5">GND</text>
<text x="360.8" y="110.5">GND</text>
<text x="370.5" y="112.6">11</text>
<text x="370.5" y="109.1">12</text>
<text x="380" y="112.1">OUT3</text>
<text x="40.2" y="114.4">3</text>
<text x="43.7" y="116.2">IN/+</text>
<text x="59.6" y="119.7">IN2/+</text>
<text x="60.7" y="116.2">IN2/-</text>
<text x="70.8" y="117.9">5</text>
<text x="70.8" y="114.4">6</text>
<text x="104.7" y="117.4">BZ</text>
<text x="316.4" y="115.6">in2</text>
<text x="326.2" y="116.2">7</text>
<text x="326.2" y="119.7">8</text>
<text x="330.7" y="114.1">Output02</text>
<text x="330.7" y="117.6">Input02</text>
<text x="353" y="114.1">Output03</text>
<text x="355.4" y="117.6">Input03</text>
<text x="370.5" y="119.7">9</text>
<text x="370.5" y="116.2">10</text>
<text x="380" y="115.6">in3</text>
<text x="176" y="120.9">INT0</text>
<text x="176" y="124.5">INT1</text>
<text x="330.7" y="121.1">Vmotors</text>
<text x="359.4" y="121.1">Vchip</text>
<text x="178.8" y="131.5">in1</text>
<text x="178.8" y="135">in2</text>
<text x="177.4" y="138.6">PB1</text>
<text x="177.4" y="142.1">PB2</text>
<text x="178.8" y="145.6">in3</text>
<text x="178.8" y="149.2">in4</text>
<text x="235.4" y="156.2">BZ</text>
<text x="298.2" y="172.1">OUT1</text>
<text x="337.7" y="172.1">OUT2</text>
<text x="351.1" y="172.1">OUT3</text>
<text x="390.6" y="172.1">OUT4</text>
<text x="56.6" y="179.3">TAB</text>
<text x="65.4" y="177.9">4</text>
<text x="38.7" y="181.4">3</text>
<text x="43.1" y="182.8">In</text>
<text x="54.1" y="184.6" transform="rotate(-90 54.1 184.6)">GND</text>
<text x="57.1" y="182.8">Out</text>
<text x="65.4" y="181.4">2</text>
<text x="52.7" y="189.1" transform="rotate(-90 52.7 189.1)">1</text>
<text x="151.5" y="206.1">1</text>
<text x="167.7" y="206.1">3</text>
<text x="243.6" y="207.4">SDA</text>
<text x="151.5" y="213.2">2</text>
<text x="167.7" y="213.2">4</text>
<text x="171.9" y="212.7">PB1</text>
<text x="244.1" y="210.9">SCL</text>
<text x="151.5" y="223.8">1</text>
<text x="167.7" y="223.8">3</text>
<text x="151.5" y="230.8">2</text>
<text x="167.7" y="230.8">4</text>
<text x="171.9" y="230.3">PB2</text>
<text x="151.5" y="239.6">1</text>
<text x="167.7" y="239.6">3</text>
<text x="245.5" y="237.3">RX</text>
<text x="245.6" y="240.9">TX</text>
<text x="31.6" y="246.7">1</text>
<text x="36.1" y="248.1">-</text>
<text x="56.8" y="248.1">+</text>
<text x="61.8" y="246.7">2</text>
<text x="151.5" y="246.7">2</text>
<text x="167.7" y="246.7">4</text>
<text x="171.9" y="246.2">RESET</text>
<text x="31.6" y="253.8">3</text>
<text x="36.1" y="255.2">+</text>
<text x="57.9" y="255.2">-</text>
<text x="61.8" y="253.8">4</text>
</g>
<g font-size="3.2" fill="#f00">
<text x="70.8" y="107.4">8</text>
<text x="62.8" y="109.1">VCC</text>
</g>
<g font-size="3.2" fill="#8d2323">
<text x="186.5" y="107.4">1</text>
<text x="228" y="107.4">30</text>
<text x="186.5" y="110.9">2</text>
<text x="191.7" y="112.3">D0/RX</text>
<text x="191.7" y="108.8">D1/TX</text>
<text x="217.5" y="112.3">GND</text>
<text x="218.9" y="108.8">VIN</text>
<text x="228" y="110.9">29</text>
<text x="186.5" y="117.9">4</text>
<text x="186.5" y="114.4">3</text>
<text x="191.7" y="119.3">GND</text>
<text x="191.7" y="115.8">RESET</text>
<text x="214.5" y="115.8">RESET</text>
<text x="218" y="119.3">+5V</text>
<text x="228" y="114.4">28 RESET</text>
<text x="228" y="117.9">27</text>
<text x="186.5" y="125">6</text>
<text x="186.5" y="121.5">5</text>
<text x="191.7" y="122.9">D2</text>
<text x="220.6" y="122.9">A7</text>
<text x="228" y="121.5">26 ADC7</text>
<text x="228" y="125">25 ADC6</text>
<text x="186.5" y="128.5">7</text>
<text x="191.7" y="129.9">D4</text>
<text x="191.7" y="126.4">D3</text>
<text x="220.6" y="126.4">A6</text>
<text x="220.6" y="129.9">A5</text>
<text x="228" y="128.5">24 SCL</text>
<text x="186.5" y="135.6">9</text>
<text x="186.5" y="132">8</text>
<text x="191.7" y="137">D6</text>
<text x="191.7" y="133.5">D5</text>
<text x="220.6" y="133.5">A4</text>
<text x="220.6" y="137">A3</text>
<text x="228" y="132">23 SDA</text>
<text x="228" y="135.6">22 ADC3</text>
<text x="184.5" y="142.6">11</text>
<text x="184.5" y="139.1">10</text>
<text x="191.7" y="140.5">D7</text>
<text x="220.6" y="140.5">A2</text>
<text x="228" y="139.1">21 ADC2</text>
<text x="228" y="142.6">20 ADC1</text>
<text x="184.5" y="149.7">13</text>
<text x="184.5" y="146.2">12</text>
<text x="191.7" y="147.6">D9</text>
<text x="191.7" y="144">D8</text>
<text x="220.6" y="144">A1</text>
<text x="220.6" y="147.6">A0</text>
<text x="228" y="146.2">19 ADC0</text>
<text x="228" y="149.7">18</text>
<text x="184.5" y="153.2">14</text>
<text x="191.7" y="154.6">D11/MOSI</text>
<text x="191.7" y="151.1">D10</text>
<text x="216.6" y="151.1">AREF</text>
<text x="218.6" y="154.6">3V3</text>
<text x="228" y="153.2">17</text>
<text x="184.5" y="156.7">15</text>
<text x="191.7" y="158.2">D12/MISO D13/SCK</text>
<text x="228" y="156.7">16</text>
</g>
<g font-size="3.2">
<text x="40.2" y="117.9">4</text>
<text x="43.7" y="119.7">GND</text>
<text x="322.2" y="164.1" transform="rotate(-90 322.2 164.1)">1</text>
<text x="325.7" y="164.1" transform="rotate(-90 325.7 164.1)">2</text>
<text x="375.1" y="164.1" transform="rotate(-90 375.1 164.1)">1</text>
<text x="378.6" y="164.1" transform="rotate(-90 378.6 164.1)">2</text>
<text x="255.9" y="202.2">1</text>
<text x="255.9" y="205.8">2</text>
<text x="255.9" y="209.3">3</text>
<text x="255.9" y="212.8">4</text>
<text x="255.9" y="232.2">1</text>
<text x="255.9" y="235.8">2</text>
<text x="255.9" y="239.3">3</text>
<text x="255.9" y="242.8">4</text>
<text x="45.2" y="250.1">-</text>
<text x="48.8" y="253.4">-</text>
</g>
<g font-size="2.1" fill="#a54b4b">
<text x="80.5" y="233.1" transform="rotate(-90 80.5 233.1)">SW1</text>
<text x="87.6" y="233.1" transform="rotate(-90 87.6 233.1)">COM</text>
<text x="94.6" y="233.1" transform="rotate(-90 94.6 233.1)">SW2</text>
<text x="78.8" y="243.5" transform="rotate(-90 78.8 243.5)">SW1</text>
<text x="85.8" y="243.6" transform="rotate(-90 85.8 243.6)">COM</text>
<text x="92.9" y="243.5" transform="rotate(-90 92.9 243.5)">SW2</text>
</g>
<g font-size="1.8">
<text x="49" y="249.4">+</text>
<text x="44.9" y="253">+</text>
</g>
</svg>
